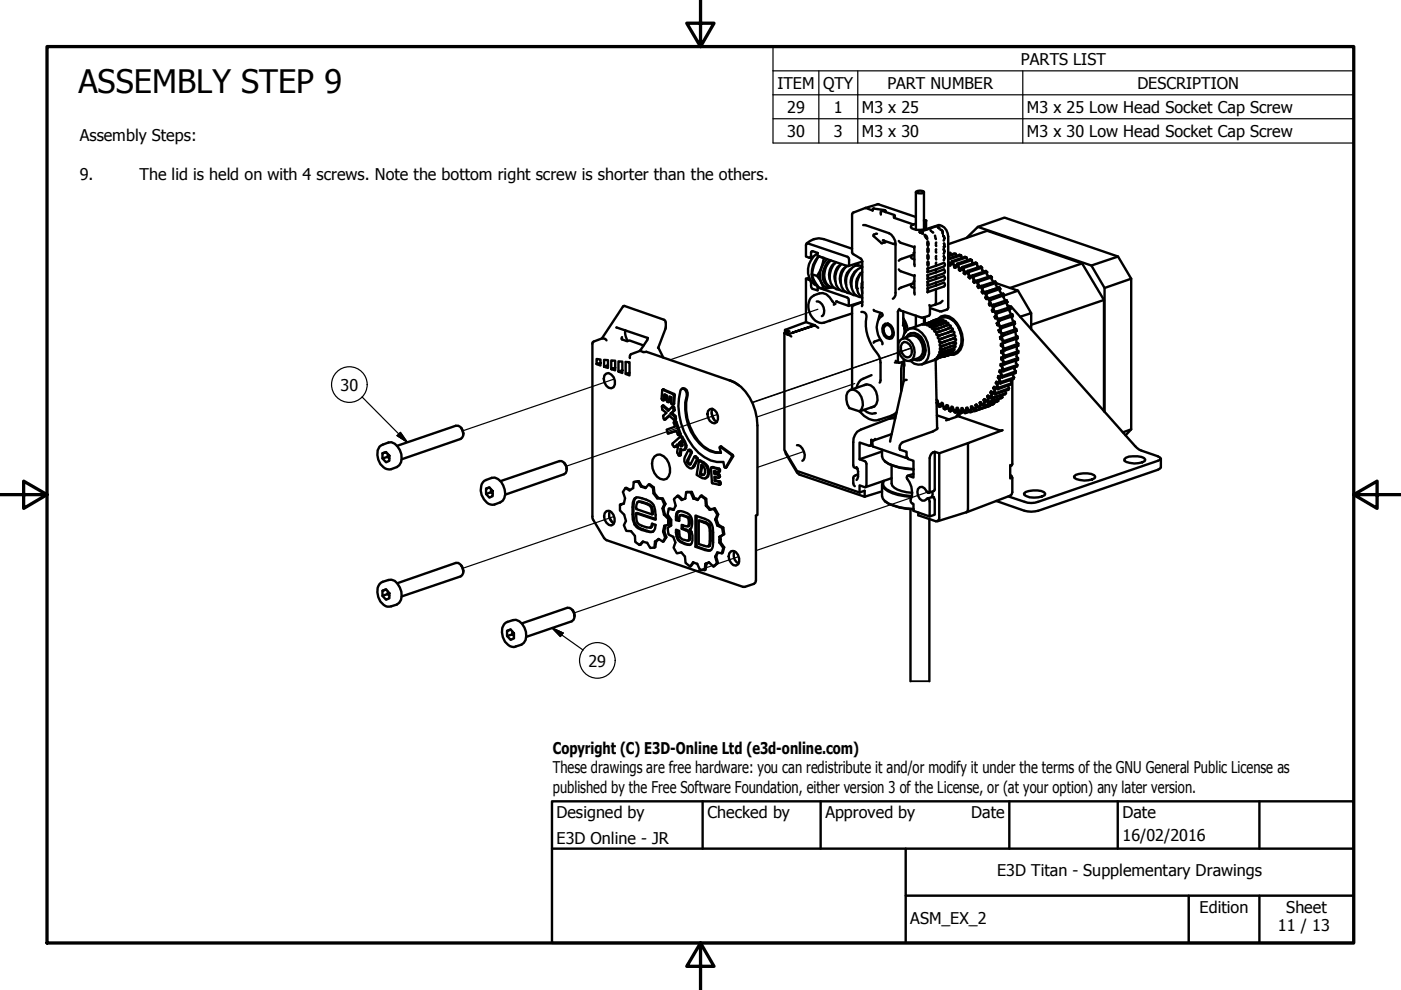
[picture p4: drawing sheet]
<svg xmlns="http://www.w3.org/2000/svg" width="297mm" height="210mm" viewBox="0 0 297 210" stroke-linecap="round" stroke-linejoin="round" font-family="sans-serif">
<!-- layer: Tweak Trail (ISO) -->
<path d="M173.4 65.6l-31.4 10.7M192.8 73.9l-33.4 11.4M193.2 73.8l-33.7 11.6M130.2 80.4l-32.1 10.9M152.1 87.9l-32 10.9M170.4 95.7l-9.8 3.4M181.2 81.3l-20.7 7.1M130.2 109.5l-32.1 11M156.6 118l-34.9 12M196.6 104.4l-36.3 12.3" fill="none" stroke="#000" stroke-width=".25"/>
<!-- layer: Visible (ISO) -->
<g fill="none" stroke="#000" stroke-width=".51">
<path d="M171 51.7l.3-.1 8.4 2.9a1.79 1.79 0 0 1 .2 1.9h-.2l-6.3-2.1v-.7l-1.1-.4-.3 .1-.2 1.3h-.2l-.7-.2v-2.4zM171 51.6a3.8 3.8 0 0 1 3.7-.9l6 2M171.6 58.9l-.7 .2M172.1 58.1l1.1 .4M172.5 54.4l-.7 .2M172.5 50.7h.2M173.4 53.7a4.1 4.1 0 0 0-.7 6.7l.6 .2M173.6 54.3h-.1a8 8 0 0 0-1.4 3.8 6.2 6.2 0 0 0 1.4 2.8l1.2 .4M174.7 54.7l-1.2-.4a4.9 4.9 0 0 0-.8 5.8l.6 .5M174.8 54.7h-.1a9.2 9.2 0 0 1-1.5 3.8 7.4 7.4 0 0 1 1.5 2.8l1.5-.4a1.79 1.79 0 0 1-2.3-1.6 4.8 4.8 0 0 1 1.4-4.3M176 55.2a4.1 4.1 0 0 0-1.2 4.8l.5 .6 .7 .3M176.1 55.2a4.1 4.1 0 0 0-.8 5l1 .7 .6 .2"/>
<path d="M177 55.8a2.99 2.99 0 0 0-1 3.5M177.2 55.6a4.1 4.1 0 0 0-.6 5.2l.7 .5 .8 .2M178.2 56.2a3.1 3.1 0 0 0-1.1 3.5M178.4 56a4.1 4.1 0 0 0-.7 5.2l.7 .5 .9 .2M179.3 56.6a2.94 2.94 0 0 0-1.1 3.4M179.5 56.4a4.1 4.1 0 0 0-.6 5.2l.7 .5 .8 .2M180.5 57a2.94 2.94 0 0 0-1.1 3.4M181 45l-.3 .5v8l.2 .4 1.6 .9 .3 .6v9.5M181.3 56l.5 .3M181.4 57.6l-.2 .1M181.6 57.4a2.94 2.94 0 0 0-1.1 3.4M181.6 56.1l.5 .2"/>
<path d="M182.4 58l.1 .1M182.6 57.8v.1M182.8 57.8a2.94 2.94 0 0 0-1.1 3.4M182.8 59.7l-.1 1.3M182.8 57.7a4 4 0 0 0-.5 4.9l.5 .6M182.8 56.7a3.5 3.5 0 0 0-2.3 3.9 2.36 2.36 0 0 0 2.2 2.4M182.8 56.6a1.92 1.92 0 0 0-2.8 1 3.7 3.7 0 0 0 .5 4.7l1 .3M182.8 55.5l-3 .9M182.8 59.9l-.1 .2M183 47.7h.5l5 1.7a2.73 2.73 0 0 1 1.4 2.5v10.2a1.28 1.28 0 0 1-.6 1.2M183.5 44.1l1.5 .5v-.2M183.5 44.1l-2.5 1"/>
<path d="M185.3 44.2l-.3 .2M185.3 44.2l2.3 .3M185.3 49.7l-.1 .2v.2l1.7 1.4M185.7 49.6l-.4 .2M186 43.3l-2.5 .8M186 43.3h.3M186.3 43.3l7.9 2.7M186.8 44.8v.7M186.8 51.5l.2 .1M187 44.7l2.5 .9M187.2 51l2.2 .7M187.5 51.4l-.4 .1"/>
<path d="M187.6 44.6l.2 .2M187.8 44.7v.3M189.5 45.9l.1 .3 4.1 1.4M189.6 45.6l.1 .2M189.7 45.8v.2M189.9 51.6l-.5 .1M190.6 51.1l.3 .4 3 .9v4M190.6 57.1l.3 .4 3 1M193.7 47.6l-.5 .2-.1 .3a2.06 2.06 0 0 0 2 .6l1.4-.2M193.9 55l-.8-.5 .6-.5-2.9 1-.2 .3M193.9 53.6h-.2M193.9 59.6l-.2 .1"/>
<path d="M193.9 52.2v.2M193.9 58.3v4.2M194.2 47.4l-.5 .2M194.2 40.7v8M194.2 40.6a1.65 1.65 0 0 1 1.7 .1l-.1 .1a1.87 1.87 0 0 1-1.6 0zM195.1 49.3l-.2-.1 .5-.1 .3 .5-.2-.2M195.1 49.3l.4 .1M195.9 46.8h.4v1.8M195.9 46.6l.4 .2M195.9 40.7v8M196 49.8l.5 .3 .1 .6zM196.1 50l.2 .5"/>
<path d="M196.5 48.5l2.5-.8a2.28 2.28 0 0 1 2 2.4v15.1l-.1 .4-1.3 .4-2.4-.7M196.5 48.5l.2 .1M196.7 51.2l.2 .5-.2 .5zM196.7 59.7l.1 .3-.1 .6M196.7 58.3l.1 .3-.1 .6M196.7 56.9l.1 .3-.1 .5M196.7 51.4v.5M196.7 52.9v.4M196.7 54.3v.4M196.7 55.7v.4M196.7 56.9v.8M196.7 58.3v.9"/>
<path d="M196.7 59.7v.9M196.7 55.4l.2 .5-.2 .5zM196.7 53.9l.2 .6-.2 .5zM196.7 52.5l.2 .6-.2 .5zM197.3 48.8l.6 .5M198.2 49.9l.2 .8M198.4 59.2l1.8-.7 .1 .3v.4l-.1 .1-1.8 .6M198.4 57.8l1.8-.7 .1 .3v.4l-.1 .1-1.8 .6M198.4 56.4l1.8-.7 .1 .3v.3l-.1 .2-1.8 .6M198.4 57.1v.7M198.4 58.5v.7M198.4 59.9v.7"/>
<path d="M198.4 59.9l-1.7 .7M198.4 59.2l-1.7 .5M198.4 58.5l-1.7 .7M198.4 57.8l-1.7 .5M198.4 57.1l-1.7 .6M198.4 56.4l-1.7 .5M198.5 51.4v.8M198.5 52.9v.7M198.5 54.3v.7M198.5 55.7l-.1 .7M198.9 48.1l.1 .2-.2-.3h-.3l-3.3 1.1M199 48.4h.1"/>
<path d="M199.4 48.7l.4 .2 .1 .4M199.8 48.9l.1 .4M199.9 49.3v.3v-.2M200 50l.2 .2zM200.1 54.3l.1 .2zM200.2 53.1h.1M200.2 53l-.1-.2 .1 .2M200.2 54.8v-.3l-.1 .7M200.2 53.4v-.3l-.1 .7M200.2 52l-.1-.6 .1 .6-.1 .4M200.2 50.6v-.4l-.1 .8M201 51.8l8.3-2.9 20.1 7 4.7 7.7v23.6"/>
<path d="M201 55.6a17.2 17.2 0 0 1 9.3 9.2 21.7 21.7 0 0 1 1.5 16.2 8.4 8.4 0 0 1-13.2 4.4M201 55.4l.2 .8M201.5 53.6l.1 .4M201.5 53.6l-.5 .2M201.5 53.6l-.5 .1M201.5 56.1l-.3 .1M201.8 55.4l-.3 .9-.3-.1M201.8 55.4l.3 .1M202.1 55.5l.2 1.2M202.6 56.6l-.3 .1M202.6 53.8l.2 .5M202.6 53.8l-1.6 .5"/>
<path d="M202.6 53.8h-.3l-1.3 .4M202.9 55.9l-.3 .9-.3-.1M202.9 55.9l.3 .2M203.2 56.1l.1 1.1M203.8 57.1l-.5 .1M203.8 54.1l.2 .5M203.8 54.1l-2.8 .9M203.8 54.1l-.3-.1-2.5 .8M204 56.6l-.4 .8-.3-.2M204 56.6l.3 .2M204.3 56.8v1.1M204.9 57.8l-.6 .1"/>
<path d="M204.9 50.5l2.4-2.4 24.1 8.2 2.8 4.8v26.2M204.9 54.6l.1 .5 .2 .1M204.9 54.6l-2.8 .9M204.9 54.6l-.3-.1-2.8 .9M205.2 57.4l-.6 .7-.3-.2M205.2 57.4l.2 .3M205.4 57.7v1.1M205.9 58.6l-.5 .2M206.1 55.2v.5l.3 .2M206.1 55.2l-2.9 .9M206.1 55.2l-.4-.2-2.8 .9M206.2 58.4l-.6 .6-.2-.2"/>
<path d="M206.2 58.4l.2 .2M206.4 58.6v1.1M206.8 59.5l-.4 .2M207.1 55.9l.1 .5 .3 .2M207.1 55.9l-2.8 .9M207.1 55.9l-.2-.2-2.9 .9M207.2 59.5l-.6 .5-.2-.3M207.2 59.5l.3 .2M207.3 48.1l5.7-2 24 8.3M207.5 59.7l-.2 1M208.2 56.7v.5l.5 .4M208.2 56.7l-2.8 1"/>
<path d="M208.2 56.7l-.2-.2-2.8 .9M209.3 57.7l-2.9 .9M209.3 57.7l-.1 .5 .5 .4M209.3 57.7l-.3-.3-2.8 1M210.3 58.8l-.1 .4 .4 .6M210.3 58.8l-2.8 .9M210.3 58.8l-.2-.3-2.9 1M211.2 60l-.1 .4 .4 .6M211.2 60l-2.8 .9M211.2 60l-.2-.3-2.8 .9M229.4 55.9l-15.3 5.2M231.4 56.3l5.6-1.9 2.8 4.7"/>
<path d="M127.3 76.9l-.8 .3v-1.1l.8 .1v1.3l-.8-.3M127.6 71.7l4.5-6.7 .3-.1 8.6 3.1 .2 .4-.1 1.3-1.5 4 1.1 2.2M128.1 79.6l.4-.4 .5-.1a2.06 2.06 0 0 1 1.1 3l-.5 .2a1.96 1.96 0 0 1-1.5-2.7zM128.6 72.2l-.3-.3-.6-.2-2.1 .9v37.2l2.5 4.3 .5 .4 28.9 9.9 2.3-.6 .3-.3 .2-.4v-13.8l.3-.1v-19a11 11 0 0 0-4.6-8.9l-1.1-.6-17.9-6.1h-.6l-.7-.2-1.9 .7-.2 .3M128.9 77.4l-.8 .4 .8 .2v-1.6l-.8-.1v1.5M130.4 77.9l-.8 .4 .8 .2v-2l-.8-.1v1.9M130.7 69.4l6.7 2.3-.2 .4-1.6 2.3M131.9 71.5l-.1 .2 .2 .3 1 .4 .4-.2 3.1 1.1M132 78.5l-.9 .3 .9 .3v-2.4l-.9-.1v2.2M132.6 70v1l.4 1.3M133.5 79l-.8 .3v-2.6l.8 .1v2.8l-.8-.3M133.5 75.4v.5"/>
<path d="M139.6 73.7l-.1 .1M166.3 70.6v24.8l2.7 4.5 13.2 4.5M166.3 70.6l1.1-.3-1-.4v.7M166.3 70.6l.6 .3M166.9 70.9l.9 .4M168.1 70.5l-1.2 .4M168.1 70.5l4.6-1.6zM170.9 68.3l-4.5 1.6M172.7 69l.8 .5M173.2 63.9a1.96 1.96 0 0 1 1.3 3l-.3 .1M173.4 60.9l6.2 2.2a1.86 1.86 0 0 1 .4 1.8M173.5 60.9h-.1v.7l-1.1-.4-.3-.2-.2-1.5-.9-.4v9.2l1.8 .6"/>
<path d="M176.8 64.6l.3-.2-.3-.2a4.2 4.2 0 0 0-2.4-2.1 2.78 2.78 0 0 0-2.8 4.1 2.77 2.77 0 0 0 4.2 1.8l4.9-1.5M177.3 63.9l2.7 1 2.8-.9M180.7 65.2v17.3M181.6 61h.1M182.6 66.1a.92 .92 0 0 1 1.1 1.1 9.7 9.7 0 0 0 2.5 8.1l.3 .5 .2 1.1v3.7l-.2 .5M182.8 60.2l-.1 1 .1 1M182.8 64l-1.8 .7-.3 .5M184.8 79.5l-1.8 .8a2.44 2.44 0 0 0-1.4 1.9M185.2 65.7l.2 .2 1.6 .6 .1 .4a3.6 3.6 0 0 0-.5 4.9l.5 .8v.4M186.7 66.3l-.5 1.4M186.8 72.2l-.3-.2-1.1 .4-.2 .3M187.3 69l.4-.4a1.83 1.83 0 0 1 1.7 2.6l-.3 .5a1.47 1.47 0 0 1-2-1.3v-.8z"/>
<path d="M187.6 69.1l.4-.2a1.61 1.61 0 0 1 1 2.4l-.4 .2a1.56 1.56 0 0 1-1-2.4zM188.1 68.7l-.5 .4M188.5 71.5h.5M189 69.3l-.4-.5-.5-.1-.4 .2-.2 .4M189.5 70.5l-.4 1h-.9M189.9 76.5l.2 .3M190.1 76.8l.5 .1M190.1 76.8l-.4 .1M190.7 65.5l-.3 .6v10.5l.3 .3 1-.3M190.9 72.1a1.63 1.63 0 0 1 2.5 .8 3 3 0 0 1 0 3.3 1.65 1.65 0 0 1-2.5-.8 3.1 3.1 0 0 1 0-3.3zM191.3 72.8l.4-.3a1.92 1.92 0 0 1 1.1 3.2 1.46 1.46 0 0 1-1.8-1.6v-.7zM191.5 76.7l-.4 1.5v4.7"/>
<path d="M191.5 68.7v.3l.1-.1 .1 .2 .1 .6M191.5 68.7l.2 .2 .1 1.7M191.5 68.4l.4 .9 .1 1M191.5 67.5l.5 .7 .5 1.7M191.5 68.5l.2 .4M191.5 66v2.7M191.5 67.5l.1 .2M191.7 68.9l.3 1.5M191.7 76.3l-.1 4.6M191.7 77.5v.1M192.1 71.5a1.57 1.57 0 0 1 2.6-.3 4 4 0 0 1 1 4.5l-.6 .6-.7 .1-.7-.2M192.2 70.1a2.31 2.31 0 0 1 3.3 .5 5.6 5.6 0 0 1 1.2 5.4 2.12 2.12 0 0 1-1.7 1.4 2.12 2.12 0 0 1-2-.9l1.8-.6a2.2 2.2 0 0 0 .7-2.9 2.2 2.2 0 0 0-2.4-1.8l-1.7 .6 .3-1z"/>
<path d="M193 70.7a1.94 1.94 0 0 1 2.3 .8 4 4 0 0 1 .4 4.4l-.8 .5M193.9 61.1l-.6-.2-.2-.3 .6-.6-2.9 1.1-.2 .2M194.2 66.9v2.4M195.8 68.7l-3 1M195.9 67.3v1.4M196.1 67.2v1.5h-.3M196.7 61.1l.1 .3-.1 .5M196.7 61.1v.8M196.8 68.6l.1 .1M197 69.1l2.1-.7a1.66 1.66 0 0 1 1.5-.3 5.7 5.7 0 0 1-3.4 1.2zM197 64.7l.2 .2M197.2 64.9v1.7l-.2 .3-1.3 .4-4.9-1.5"/>
<path d="M197.4 68.2l-2.1 .7 .5-.2M197.4 68.6l-.9 .3h.9M197.4 68.6h-.6M197.4 68.9h.1M197.5 68.2h-.1M197.7 68.1l-.3 .1M197.9 68l1.9-.7a3.2 3.2 0 0 1 3.3 1.8 4.7 4.7 0 0 1 0 5.4l-.7 .4-1.2 .4M197.9 68l-.5 .2M197.9 68.1l1-.4-1 .2-.5 .3M197.9 68.1l-2 .7 .9-.2M197.9 68.1l1.2-.4h.4l-1 .5M197.9 68.1l-1.5 .5"/>
<path d="M197.9 67.9v.1M198 69.3h.1M198.2 64.6l-1 .3M198.4 76.2l.3 14.8M198.4 61.3v2.9l-.2 .4M198.4 60.6l1.8-.7 .1 .3v.4l-.1 .1-1.8 .6M198.4 67.9h.1M198.4 61.3l-1.7 .6M198.4 60.6l-1.7 .5M198.5 68.2l.6-.3 .9-.1v.2l-1 .4-1.6 .5M198.5 68.2l-1.1 .4M198.5 69.7l.1 .1"/>
<path d="M198.6 76.1l-3.1 1.2M198.8 67.7a2.16 2.16 0 0 1 3.3 0 5.7 5.7 0 0 1 1.5 6.4l-.6 .7-.8 .4h-.8M198.9 70.3l.1 .1M199 67.9h.1M199.1 75.8v.1M199.1 75.9l2.6-.9-2.2 .5-1.4 .7 .5-.1M199.1 75.9l-.5 .2M199.3 73.8l1.1-.6a4 4 0 0 1 2.3-.5l-.3 .4-2.6 1a.75 .75 0 0 0-.7 .7h.6l2.2-.8 .7-.6a3.6 3.6 0 0 0-2.8 .7h-.5zM199.3 71l.1 .1M199.5 75.3l-.1 .1M199.6 68.1v.1M199.6 71.8v.1"/>
<path d="M199.7 75.7l1.5-.4-2.1 .6M199.8 70.9l1.1-.4a1.42 1.42 0 0 0 1.2-.7l-.4-.2h-.5l-2.7 1.1 .1 .3h.7M199.8 70.9a1.1 1.1 0 0 0-1 .7l.3 .3 .5-.1M199.8 70.9l1.7-.6h.6l.3 .2-.2 .3-.4 .2-2.2 .8M199.8 63.8l-.5 .4-1.1 .4M199.8 70.9l-.5 .1M199.8 72.6h.1M199.8 74.1h.1M199.9 75.1l1.7-.5 .8-.5a6.1 6.1 0 0 0-3.5 1.2v.1l.6-.1M199.9 75.1l-1 .4-.3 .4 .5-.1M199.9 75.1l2.2-.5-.9 .5-.6 .1-1.5 .6M199.9 75.1l-.4 .2"/>
<path d="M199.9 73.3v.1M200 75.6h.3M200.1 69.3l.9-.5v-.4a10 10 0 0 0-3.5 1.2l.4 .2 .6-.1M200.1 69.3l-2 .8 .3 .3 .5-.1M200.1 69.3l1.2-.4 .3 .2-.1 .3-.4 .2-2.2 .7M200.1 69.3l-1.6 .4M200.2 68.5v.1M200.7 75.4h.1M201.1 69.6h.1M201.2 75.1h.1M201.4 72a1.23 1.23 0 0 0 1.2-.7l-.1-.1a2.92 2.92 0 0 0-2.3 .5 1.1 1.1 0 0 0-1.1 .7l.2 .2h.5M201.4 72l-1.1 .4a.97 .97 0 0 0-1 .9h.6"/>
<path d="M201.4 72l1.1-.1h.2v.2a1.27 1.27 0 0 1-1.3 .6l-1.5 .6M201.4 72l-1.6 .6M201.5 70.3h.1M201.6 74.6h-.1M201.8 71v.1M201.9 74l-.1 .1M202 71.8v.1M202 73.3v.1M202.1 72.6v.1M207.7 60.6l-.4 .1M208.2 61.9l.1 .3 .7-.3 .3 .3M208.2 60.6l-.7 .5-.2-.4"/>
<path d="M208.2 60.6l.2 .3M208.4 60.9l-.2 1M208.5 61.8l-.3 .1M208.9 63.1l.2 .3 .8-.2M209.3 62.2l-.4 .9M209.4 63l-.5 .1M209.5 63.3h-.2M209.7 64.4l.1 .3M209.9 63.2l.2 .4M210.1 64.2l-.4 .2M210.1 63.6l-.4 .8M210.2 64.6l-.4 .1"/>
<path d="M210.3 65.8l.1 .3M210.4 66.1h.9M210.6 64.6l-.8 .1M210.6 64.6l.2 .4M210.7 65.6l-.4 .2M210.8 65.9l-.4 .2M210.8 65l-.5 .8M210.9 67.2l.1 .3M211 67.5l.8 .1M211.2 60l4.6 1.6-2.9 1M211.3 67l-.4 .2M211.3 66.1l.1 .4"/>
<path d="M211.3 68.6l.2 .3M211.4 67.3l-.4 .2M211.4 66.5l-.5 .7M211.5 68.9l.8 .3M211.7 70l.1 .4M211.8 68.4l-.5 .2M211.8 70.4l.9 .3M211.8 68.8l-.3 .1M211.8 67.6l.2 .4M211.9 78.8l.7 .9M212 68l-.7 .6M212 79.9l-.4 .1"/>
<path d="M212 71.5l.1 .4M212.1 71.9l.8 .4M212.1 61.2l-.1 .5 .3 .6h.4M212.1 61.2l-2.8 1M212.1 61.2l-.2-.3-3 1M212.2 77.5l.7 .8M212.2 69.9l-.5 .1M212.2 73.3l.8 .6M212.2 70.3l-.4 .1M212.3 76.2l.7 .7M212.3 74.8l.8 .6M212.3 69.2l.1 .4"/>
<path d="M212.4 78.6l-.5 .2M212.4 71.3l-.4 .2M212.4 69.6l-.7 .4M212.5 71.7l-.4 .2M212.6 77.4l-.4 .1M212.6 72.9h.1M212.6 79.7l-.1 .3M212.7 73.2l-.5 .1M212.7 70.7v.5M212.7 76l-.4 .2M212.7 74.6l-.4 .2M212.7 71.2l-.7 .3"/>
<path d="M212.7 62.3l-2.8 .9M212.7 62.3l.2 .3M212.8 78.7l-.8-.2-.1 .3M212.9 78.3l-.1 .4M212.9 62.6l-.2 .4 .4 .7h.3M212.9 62.6l-2.8 1M212.9 72.3l.1 .4M213 77.3l-.8-.1v.3M213 72.7l-.8 .2v.4M213 76.9v.4M213 73.9l.1 .4M213.1 74.3l-.8 .1v.4"/>
<path d="M213.1 75.8h-.8v.4M213.1 75.4v.4M213.4 63.7l-2.8 .9M213.4 63.7l.2 .3M213.6 64.7l.8 .3 26.6 30 1 .5 3.5 1.2 .6 .6-.6 .4-25.4 8.7a4.1 4.1 0 0 1-2.9 0l-3.4-1.1M213.6 64l-.2 .4 .3 .7h.4l.1 .4M213.6 64l-2.8 1M214.2 65.5l-.2 .3 .3 .8h.3M214.2 65.5l-2.8 1M214.4 65l-3.1 1.1M214.6 66.6l-2.8 1M214.6 66.6l.2 .4"/>
<path d="M214.8 67l-.3 .3 .3 .7 .3 .2M214.8 67l-2.8 1M214.9 79.2l-.1 .4 .2 .4M215.1 68.2l-2.8 1M215.1 68.2l.1 .4M215.2 77.9l-.1 .4 .3 .4M215.2 68.6l-.3 .2 .2 .8 .4 .2M215.2 68.6l-2.8 1M215.4 78.7l-.1 .4-2.8 .9M215.4 78.7l-2.8 1M215.5 76.4l-.1 .6 .3 .4M215.5 69.8l-2.8 .9"/>
<path d="M215.5 69.8l.1 .3M215.6 74.9l-.1 .7 .3 .3M215.6 73.4v.7l.3 .4M215.6 70.1l-.3 .2 .1 .8 .3 .2M215.6 70.1l-2.9 1.1M215.7 77.4l-.1 .3-2.8 1M215.7 77.4l-2.8 .9M215.7 71.3l-2.8 1M215.7 71.3l.1 .4M215.8 71.7l-.3 .2v.7l.4 .3M215.8 71.7l-2.8 1M215.8 61.6l2.8 4.8-2.3 .8"/>
<path d="M215.8 75.9v.4l-2.8 1M215.8 75.9l-2.8 1M215.9 74.5v.3l-2.8 1M215.9 72.9v.4l-2.8 1M215.9 74.5l-2.8 .9M215.9 72.9l-2.9 1M218.6 66.4v3.4M234.1 63.6l-15.5 5.3M234.2 61.1l5.6-2v31.9l-1.7 .7M80.5 94.7a4.6 4.6 0 0 1 2.5-.9 3.4 3.4 0 0 1 1.6 4.9 2.54 2.54 0 0 1-2.6 .8 2.54 2.54 0 0 1-1.8-2.1 2.72 2.72 0 0 1 .3-2.7zM81.1 96.1l.8-.2 .6 .7v1.1l-.6 .3-.8-.8zM81.9 95.9l-.8 .2"/>
<path d="M82.2 96.9l-1.1 .3M82.2 96.9l.3 .3M82.2 96.3v.6M84.2 94.5l12.4-4.2a1.59 1.59 0 0 1 1.5 1 1.59 1.59 0 0 1-.4 1.8l-12.5 4.3M97.8 90.7l.4 1.3M119.7 98.2a1.62 1.62 0 0 1 .4 1.3M138.7 96.8l.6-.4a2.34 2.34 0 0 1 2.5 1.8 2.9 2.9 0 0 1-.4 3.3 2.03 2.03 0 0 1-2.7-1.2 3.2 3.2 0 0 1 0-3.5zM140.4 86.1l.3-.1 1.1 .9M140.5 82.6l2.2 1 .2 .3-.2 1.9-.4-.2 .1-1.4-.5-.2-.1 1.3-.3-.1-.1-.3v-1l-.6-.3-.1 1.3-.3-.1-.1-.2zM140.5 82.6l.2-.1 2.3 1.1-.1 2-.2 .2M141 83.7v1l-.3 .2M141.9 88.2l-1 .8"/>
<path d="M142.1 84.2l-.1 .9-.2 .2M142.2 87.7l.6-.5-.1-.9h-.2l-.8 .8-1.3-1 .1 .8 .8 .6-.7 .7 .2 .7 1.1-.8 1.2 1v-.7l-.9-.7 .2-.2 .8 .7 .1 .6-.2 .3M142.6 86.3l.3-.1 .2 .7-.7 .6M142.6 94l1.7-1.4 .9 1.5a.85 .85 0 0 1-.5 1.3l-.4-.2-.2 1.3-.2 .1-.3-.7 .2-1.4-.2-.2-.7 .5-.3-.5zM143.1 89.4l.2 .2 .8 2.4-.1 .2M143.1 89.4l.2-.1 .1 .2 .9 2.6M143.1 89.4l-.3 .2 .3 .9-1.7 .6 .2 .8 1.8-.6 .4 .9h.1M143.4 91.3l-1.8 .6M143.6 94.3l-.6 .5M144 94l.1 .4 .4 .3 .2-.2-.3-.1-.3-.5-.1 .1 .4-.4 .4 .7-.1 .2M144 92.2h-.1M144.3 92.6h.4a3.8 3.8 0 0 1 .8 2.3l-.3 .4-.3 .1"/>
<path d="M144.3 92.1l-.3 .1M144.3 92.1l-.4 .1M144.5 95.3l-.2 1.1-.2 .2M144.5 93.6l-.4 .3M144.5 82.5l.5-.1 .4 .4 .2 .5v.6a10.5 10.5 0 0 0 5 11.8l1.1 .3h1.1l-.2-1v-.2h.2l2.3 1.7 .2 .2-1.4 2.5-.3-.2-.2-1a8 8 0 0 1-7.5-4.8 13.6 13.6 0 0 1-1.6-10.4zM144.6 82.4l.2-.1a1.09 1.09 0 0 1 1 1.5 11.1 11.1 0 0 0 3.3 10.8l1.3 .8 1.2 .5 1.2 .1M145.9 95.5l.1-.1 .5 .5-.8 1.9v.2l.3 .5h.4l.9-1.7 .5 .5-1 1.9-.2 .1a1.88 1.88 0 0 1-1.4-2.4zM146 95.4h.4l.3 .5-.7 1.5a.7 .7 0 0 0 .4 1.1M147.3 96.8h.3l.4 .6-.9 1.7-.5 .2M148.2 97.6a2.94 2.94 0 0 1 1.9 2.4 1.02 1.02 0 0 1-.3 1.2 1.02 1.02 0 0 1-1.3-.1l-.8-.4zM148.2 97.6a2.39 2.39 0 0 1 1.9 3.5l-.6 .3M148.7 98.6a1.28 1.28 0 0 1 .3 2.1l-.6-.2z"/>
<path d="M148.9 98.7l-.3 1.7-.2 .1M150.1 87.2l.4-.4 .5-.2a1.99 1.99 0 0 1 1 2.9l-.5 .3a1.85 1.85 0 0 1-1.4-2.6zM150.8 99.1l1.7 .2 .2 .6-.4 .2M150.9 87.5l.5 1.4M150.9 99.1l1.5 .4 .1 .4-.2 .2-.9-.2v.5l.9 .3 .1 .2-.1 .4-.9-.2 .1 .9 1 .2v.6l-1.6-.4-.2-3.1zM151.1 86.7a2.19 2.19 0 0 0 .9 2.7M151.6 99.9v.5h-.2M152.7 94.7h.3l2.4 1.9-1.3 2.4-.3 .2M154.6 80.6l1 .4 1.1 .7M166.4 95.6l.2 .6 2.4 4 .5 .4 13.8 4.7M169 94.4a2.15 2.15 0 0 1 1.4 3.1l-.3 .2M181.6 99a2.78 2.78 0 0 1 0 2.8"/>
<path d="M183.2 86.9a2.29 2.29 0 0 0 2.3 .7M183.3 81.6a1.95 1.95 0 0 1 2.4 1.4 2.63 2.63 0 0 1-.3 3.2l-.7 .2M183.7 81.5l-3.4 1.1M184.9 94.4l.3 .4M185 94.4l-.5 .1M185 93.6v.7M185 93.3l-.1 .3M185.2 94.7l6.8 2.4M185.4 86.1l-3.2 1.1-2.1-.7a3.5 3.5 0 0 1-.4-3.3 1.43 1.43 0 0 1 2.4 .1 3.4 3.4 0 0 1 .6 3.4l-.5 .5a3.9 3.9 0 0 0 4.2 1.8l2.5-.8 1.2-.8M185.5 93.1l-.4 .3-.4-.1v.8l-.1 .4h-.3l-2.1-.7v3.6l1.1 .4 .4 .5v4.7l-.1 .2-.3 .1-1.1-.4v1.5M187 95.3v1.4a2.86 2.86 0 0 0 2.4 2l1.3 .4 3 .4M187 95.7l-4.8 1.7"/>
<path d="M187.6 97.8a10.4 10.4 0 0 0 6.1 1.7M189 98.7v3.8a2.44 2.44 0 0 0 2.1 1.6l2.3 .4M189 92l-3.8 1.4M189.8 88.7h-1.2l-6.1 2.4a2.73 2.73 0 0 0-1.6 2.7v4.9a.78 .78 0 0 0 .9 .6v.1M189.9 88.4l-1.2 .3M190 87.8l-1 .4M192 97h.3M192 80.6l-.4 .2-2.9 12.8M198.2 95.8v8l-.2 .3-1.1 .4M198.6 84.8l.2 .1 .1 1.2 .3 .2M198.6 88l2.6 .9M198.8 90.7l-.2 .3-.8 .5-6.4 2.3a1.21 1.21 0 0 0-.6 1.5l1.4 .5 .1 1.3 1.4 .6v3.6l-1.1-.4h-.3l-.1 .4a4.8 4.8 0 0 1 .8 4.8l.2 .5 .5 .2v1.5l3.4 1.2-.1-3.5-.4-.3-.6 .4a1.55 1.55 0 0 1-1.5-1.8l.1-.6 .4-.4a1.46 1.46 0 0 1 1.6 1.1h.4l.1-.3v-7a1.35 1.35 0 0 1 1.1-1.3l.9 .3"/>
<path d="M199.1 96.1v14.1l-.7 .3-3.7-1.2v-.6M199.2 86.3l.4-.9 .3 .1 .2 1.1 .2 .2M199.8 86.1l-.6 .2M200.3 86.8l.4-.9 .3 .1 .2 1.1 .3 .1M201 86.6l-.7 .2M201.5 87.2l.2-1 .3 .1 .4 1.1 .2 .1M202.2 87l-.7 .2M202.6 87.5l.2-1h.3l.4 1.1M203.3 87.2l-.7 .3M203.4 88.2l-2.8 .9M203.4 87.3l-.7 1.1M203.5 87.6l-.2 .6 .2 .2 8.3 2.8h.7l-7.3 2.8v14.4l-.3 .2-6.1 1.9"/>
<path d="M203.5 87.6h.3M204.5 87.3l-.7 .3M204.9 87.5l-.3 .1-.5-1.1h-.3v1.1M205.2 94l-6.1 2.1M205.6 87.3l-.7 .2M205.9 87.3l-.2 .1-.6-1-.2 .1v1M206.7 87.2l-.6-1.1-.2 .1v1.1M206.7 87.1l-.8 .2M206.8 85.9l.2-.1 .7 .9M206.8 85.9l.1 1.1M206.9 87l-.2 .2M207.1 85.8l-.3 .1"/>
<path d="M207.7 85.4l.2-.1 .7 .8M207.7 85.4l.3 1.2M208 85.3l-.3 .1M208 86.6l-.3 .1M208.5 84.8l.2-.2 .8 .8M208.5 84.8l.4 1.2M208.8 84.7l-.3 .1M208.9 86l-.3 .1M209.3 84l.2-.1 .7 .7M209.3 84l.4 1.2M209.6 84h-.3M209.7 85.2l-.2 .2"/>
<path d="M209.8 86.1l-3.1 1.1M209.8 86.1l-2.9 .9M209.8 86v.1M210 83.2l.1-.2 .8 .6M210 83.2l.4 1.1M210.3 83.1l-.3 .1M210.4 84.3l-.2 .3M210.6 82.3l.2-.3 .8 .5M210.6 82.3l.5 1M210.8 85.6l-3.1 1.1M210.8 85.6l-2.8 1M210.8 85.4v.2"/>
<path d="M210.9 82.1l-.3 .2M211.1 81.2l.2-.3 .8 .4M211.1 81.2l.6 1M211.1 83.3l-.2 .3M211.5 81.1l-.4 .1M211.6 84.7v.3M211.6 80v-.3l.9 .3M211.6 80l.6 1M211.6 85l-3 1.1M211.6 85l-2.7 1M211.7 82.2l-.1 .3M212.2 81l-.1 .3"/>
<path d="M212.4 83.9l.1 .3M212.5 84.2l-3 1.2M212.5 84.2l-2.8 1M213.1 82.8l.2 .5M213.3 83.3l-.2 .3-2.9 1M213.3 83.3l-2.9 1M213.8 81.8l.1 .5M213.9 82.3l-.1 .3-2.9 1M213.9 82.3l-2.8 1M214.2 98.6v2.8M214.4 80.6l-.1 .2 .2 .5M214.5 81.3l-.1 .2-2.8 1"/>
<path d="M214.5 81.3l-2.8 .9M214.6 80.4v18l-.4 .4M215 80l-.1 .4-2.8 .9M215 80l-2.8 1M238.4 97.4l.3-.3a5.4 5.4 0 0 1 3.9 0l.2 .3-.1 .4a4.6 4.6 0 0 1-4.3-.1zM239.8 91l-1.2 1.3M246.1 97.3v1.8l-.6 .5-25.4 8.7a5.5 5.5 0 0 1-2.9 0l-6-2.1M97.8 119.9l.4 1.3M102.4 102.2a4 4 0 0 1 2.5-.9 3.5 3.5 0 0 1 1.7 4.8 2.59 2.59 0 0 1-2.6 .9 2.59 2.59 0 0 1-1.9-2.1 2.89 2.89 0 0 1 .3-2.7zM103.1 103.6l.7-.3 .7 .8v1.1l-.7 .3-.7-.8zM103.8 103.3l-.7 .3M104.1 104.4l-1 .3"/>
<path d="M104.1 104.4l.4 .3M104.1 103.8v.6M106.1 102l12.5-4.2a1.71 1.71 0 0 1 1.4 2.5l-.4 .3-12.5 4.3M128.6 108.4a1.46 1.46 0 0 1 1.7 1.5v.7l-.3 .6-.4 .2a1.84 1.84 0 0 1-1-3zM129.2 109.8l.6 .9M129.3 108.4a2.09 2.09 0 0 0 .9 2.6M131.4 107l.9-.2-.9 .2v1.2l.9 .9 .4 1.4-.4 .9 .5 1.2h1l.8 1 .1 1.3 .9 .6h.2l.6-.7M133.6 103.9l-.8-.5-.2 .1-.5 .8 .4 1.3-.2 1.2M134.6 111.2a4.3 4.3 0 0 0 3.9 1.5l.4-.6 .1-.8-.8-.3-.3 .9M134.7 111.2a4.8 4.8 0 0 0 3.7 1.5M134.7 111.2h-.1M134.9 108.8l4.1 1.4a5.1 5.1 0 0 0-.8-3.5 5.6 5.6 0 0 0-3.3-1.2 1.87 1.87 0 0 0-.8 2l.1 2.7 .4 1"/>
<path d="M134.9 105.4a1.52 1.52 0 0 0-.5 1.4l-.1 2.2 .1 1.3 .3 .9M135.3 106.4a3.8 3.8 0 0 1 2.9 1l.2 1.3v.3l-.2 .1-3.3-1.2a1.76 1.76 0 0 1 .4-1.5l.8 .1a2.45 2.45 0 0 1 2 1.3l.1 1.3M135.3 102.1l.6 1.1 .2-.1-.7-1.1-1 .2M135.4 102l-1 .2-.2 1.3-.7 .5-.9-.5M135.9 103.2l.9 .3 .9-.8 .9 .6M136.1 103.1l.9 .2M137.5 102.7l.9 .7 .2-.1 .1 1.3h-.1l-.2-1.2M138.1 111.7l-.2 .2M138.4 111.1l-.3 .6M138.6 104.6l.7 1M138.7 104.6l.9 1M138.9 114.8h.2l-.2 1.2-.2 .1-.8 .1-.7-1.1-.9-.3-.7 .7"/>
<path d="M138.9 114.8l-.2 1.3M139 110l-3.9-1.3-.2 .1a2.33 2.33 0 0 0 2.1 3l.9 .1M139.3 105.6l1.2 .1 .6 1.1M139.3 105.6l1.2 .1M139.7 114.3l-.6 .5M140.3 105.8l.5 1.1 .3-.1-.4 .9-.2 .1 .3-.9M140.5 107.8l.3 1.3M140.6 112.7l.2-.1 .5 1.3M140.6 112.7l.4 1.3M140.7 107.7l.3 1.4M140.8 109.1l.9 .9h.2v1.2l-1.1 .3-.2 1.2M140.8 109.1h.2l.9 .9"/>
<path d="M141 114l.3-.1-.6 .9h-.2l-.9-.5-.7 .5M141 114l-.5 .8M141.1 111.5l-.3 1.1M141.7 110v1.3M141.8 107.9l1.1 .1M143.3 110.3l.2-.2 .5 .2M143.5 108.6a2.37 2.37 0 0 1 3.1 1.2 3.6 3.6 0 0 1 0 2.2l-.4 .2a3.1 3.1 0 0 1 .3 3.2 2.81 2.81 0 0 1-2.8-.9l-.3-.7-.1-1.5 .7 .3a1.59 1.59 0 0 0 2 1.9l.1-.9a1.01 1.01 0 0 0-.7-1.2l-.9-.3v-.8l1.1 .3 .3-.1a1.64 1.64 0 0 0-.3-1.9l-.9-.3h-.6l-.1 1.2-.7-.2zM143.6 112.4a2.37 2.37 0 0 0 1.6 2.8l1.2 .3M143.6 105.1h.2l.9 .8M143.6 113.7l-.2 .1M144 108.4a1.57 1.57 0 0 0-.5 1.7M144 108.4l-.3 .1"/>
<path d="M144 108.4h.1M144.2 109.3a2 2 0 0 1 1.9 .5M144.8 111.4v.6l-.3 .1M144.8 112a1.85 1.85 0 0 1 1.5 1.1v1.1M145.3 105.7l.2-1.3h.9l.6 1.3M145.3 105.7l-.8 .3-.9-.9-.7 .7 .4 1.4-.5 .9-1-.2-.3 1.2a2.76 2.76 0 0 1 .8 2.3l-.8 .5 .2 1.4 1 .5 .5 1.2-.4 1.1 .7 1.2 1-.2 .7 .9 .2 1.4 .9 .7 .6-.9 .9 .3 .6 1.3 1 .1 .1-1.4 .8-.3 1 .9 .7-.7-.4-1.4M145.3 105.7l-.2 .1M145.5 104.4l1.2-.1-.3 .1M146.1 109.8l.1 .2-.1 1.5M146.1 111.5l-.3 .1M146.1 111.5h-.2M146.1 109.8l-.2 .1"/>
<path d="M146.2 114.5l-.3 .1M146.2 112.2h.2M146.3 114.2l-.2 .3M146.3 114.2l-.2 .1M146.7 104.3l.6 1.3-.3 .1M147 105.7l.9 .3 .7-.9 .9 .7 .2 1.4M147.1 119.3l-.8 .8M147.3 105.6l.7 .3M147.4 109.3l2.1 .7a2.44 2.44 0 0 1 1.7 2.9v2.1a1.61 1.61 0 0 1-.7 1.7l-1-.1-2.1-.7zM147.4 115.9h.3l2 .7 .9 .1M147.7 105.8h-.2M147.7 109.4v6.5"/>
<path d="M148.1 110.4l1.3 .4a1.48 1.48 0 0 1 1.1 1.8v2.1l-.3 1.1M148.6 105.1h.2l.9 .7h-.2M148.6 100.4l.6 .3M149.7 107.2l.7 .8M149.7 105.8l.2 1.4h-.2M149.8 119.5l-.2 1.3-.2 .1M149.9 107.2l.7 .8M150.4 119.3l-.7 .2M150.4 108l1-.1 .7 1.2-.5 1M150.5 115.7a9.7 9.7 0 0 0 .1-3.8 1.18 1.18 0 0 0-1-1.2l-1.5-.3v5l1.7 .5 .4-.1M150.5 115.7l-.4 .2M150.5 115.7l-.3 .1"/>
<path d="M150.6 108h-.2M151.4 107.9l.2-.1-1 .2M151.6 107.8l.7 1.3h-.2M151.6 100.4l1 .3 .1 .4-.4 .2M151.6 110.1l.5 1.3M151.7 101.9l1 .2 .1 .5-.3 .2M151.7 101.1v.8l-.2 .1M151.8 118l.4 1.4h-.2M151.8 118h-.2M151.9 110.1l.4 1.2M152.1 111.4l1 .5 .3 1.4-.9 .5M152.2 119.4l-.9 .7"/>
<path d="M152.2 117.2l-.4 .8M152.3 109.1l-.4 1h-.3M152.3 111.3l1.1 .6h-.3M152.3 111.3l-.2 .1M152.5 113.8v1.2M152.5 115l.9 1.2M152.8 115l.7 1-.1 .2M152.8 113.8v1.2M152.8 114.4l-.3 .1M152.8 115h-.3M153.4 116.2l-.4 1.1-.9-.2-.5 .9M153.4 111.9l.1 1.4h-.1"/>
<path d="M153.5 113.3l-1 .5M153.5 116l-.3 1.3h-.2M155 116.9a1.46 1.46 0 0 1 1.7 1.5v.7l-.2 .6-.5 .2a1.84 1.84 0 0 1-1-3zM155.7 116.9a2.09 2.09 0 0 0 .9 2.6M181.9 100.6l-.8 .3a1.95 1.95 0 0 0 .1 2.2M182.2 104.4l1.1-.4v1.3M187 102.7v2.5a2.86 2.86 0 0 0 2.4 2l2.7 .6 1.6 .1M187 104.2l-3.7 1.1M187.3 102l-.2 .5a2.39 2.39 0 0 0 2.1 2.1l1.2 .3 2.9 .5M187.4 102l-.2 .6 .2 .6a6.9 6.9 0 0 0 4.2 1.8l1.8 .2M187.6 106.2a10.4 10.4 0 0 0 6.1 1.8M189 101.4l-5.5 1.9"/>
<path d="M193 108v36.4M193.7 100.5l-1.3 .4M196.6 105.7l1.2-.3 .4 .6v3.1l-1.1 .4M197 110v34.4M197.7 104.2v.7l-.2 .5M214.2 100.7l.3 .2 .1 .4v3.1l-.4 .7-9.3 3.5M217.1 104.6a4.6 4.6 0 0 1 4.3-.2l.2 .3-.1 .3a4.6 4.6 0 0 1-4.3-.1zM227.7 101a4.6 4.6 0 0 1 4.3-.3l.2 .4-.1 .3a4.6 4.6 0 0 1-4.3-.1zM80.5 123.9a3.1 3.1 0 0 1 3.2-.7 3.5 3.5 0 0 1 .9 4.6 2.58 2.58 0 0 1-4-.3 3.4 3.4 0 0 1-.1-3.6zM81.1 125.3l.8-.4 .6 .9v1l-.6 .4-.8-.9zM81.9 125l-.8 .3M82.2 126l-1.1 .3"/>
<path d="M82.2 126l.3 .3M82.2 125.4v.6M84.2 123.7l12.4-4.3a1.67 1.67 0 0 1 1.6 2l-.5 .8-12.5 4.3M106.9 132.4a3.6 3.6 0 0 1 2.5-1 3.4 3.4 0 0 1 1.7 4.9 3.3 3.3 0 0 1-3 .7 3.5 3.5 0 0 1-1.2-4.6zM107.5 133.8l.8-.4 .7 .9v1.1l-.7 .3-.8-.9zM108.3 133.5l-.8 .3M108.6 134.5l-1.1 .3M108.6 134.5l.4 .3M108.6 134v.5M110.6 132.2l9.7-3.3a1.63 1.63 0 0 1 1.4 1.1 1.63 1.63 0 0 1-.5 1.7l-9.6 3.3M121.3 129.3a1.62 1.62 0 0 1 .5 1.4"/>
</g>
<g fill="#000">
<circle cx="185.7" cy="49.6" r=".25"/>
<circle cx="187.2" cy="51" r=".25"/>
<circle cx="187.5" cy="51.4" r=".25"/>
<circle cx="196.2" cy="46.8" r=".25"/>
<circle cx="199" cy="48.4" r=".25"/>
<circle cx="200.2" cy="52.3" r=".25"/>
<circle cx="175.8" cy="68" r=".25"/>
<circle cx="177.3" cy="63.9" r=".25"/>
<circle cx="181.7" cy="61.2" r=".25"/>
<circle cx="182.7" cy="61" r=".25"/>
<circle cx="195.8" cy="68.7" r=".25"/>
<circle cx="196.3" cy="68.6" r=".25"/>
<circle cx="199.7" cy="74.8" r=".25"/>
<circle cx="200.7" cy="69" r=".25"/>
<circle cx="143.3" cy="94.7" r=".25"/>
<circle cx="151.1" cy="99" r=".25"/>
<circle cx="185.5" cy="87.6" r=".25"/>
<circle cx="192" cy="80.6" r=".25"/>
<circle cx="192.3" cy="97.1" r=".25"/>
<circle cx="198.6" cy="85.4" r=".25"/>
<circle cx="206.4" cy="86.7" r=".25"/>
<circle cx="196.8" cy="104.5" r=".25"/>
<circle cx="197.8" cy="105.4" r=".25"/>
</g>
<!-- layer: Border (ISO) -->
<path d="M193 144.4h4" fill="none" stroke="#000" stroke-width=".38"/>
<!-- layer: Title (ISO) -->
<g fill="none" stroke="#000" stroke-width=".25">
<path d="M163.9 15v-5.1h123.1v5.1M163.9 15h123.1v5.1M163.9 15v15.3h123.1v-10.2M173.6 15v15.3M181.9 15v15.3M216.9 15v15.3M163.9 20.1h123.1M163.9 25.2h123.1M76.8 84.2l9.6 9.6M84.9 91.7l1.5 2.1-2.2-1.4zM117 133.1l2.4 1.1-.6 .8zM117 133.1l6.6 4.7"/>
<circle cx="74.1" cy="81.5" r="3.8"/>
<circle cx="126.7" cy="140" r="3.8"/>
</g>
<!-- layer: Symbol (ISO) -->
<path d="M148.5 -.1v10l-2.9-5h5.8l-2.9 5M10 9.9h277v190h-277zM0 104.9h10l-5-2.9v5.8l5-2.9M287 104.9l5 2.9v-5.8l-5 2.9h10M148.5 199.9l2.9 5h-5.8l2.9-5v10" fill="none" stroke="#000" stroke-width=".7"/>
<!-- layer: Border (ISO) -->
<path d="M117 169.9h170v30h-170zM117 179.9h170M149 169.9v10M174 169.9v10M192 179.9v20M214 169.9v10M237 169.9v10M267 169.9v10M192 189.9h95M252 189.9v10M267 189.9v10" fill="none" stroke="#000" stroke-width=".51"/>
<!-- layer: Title (ISO) -->
<path d="M84.2 92.4l2.2 1.4zM84.9 91.7l1.5 2.1-2.2-1.4zM117 133.1l2.4 1.1zM117 133.1l2.4 1.1-.6 .8z" fill="#000" stroke="#000" stroke-width=".25"/>
<text font-size="6.9" x="16.6" y="19.7">ASSEMBLY STEP 9</text>
<g font-size="3.4">
<text x="216.5" y="13.8">PARTS LIST</text>
<text x="164.8" y="18.8">ITEM</text>
<text x="166.9" y="23.9">29</text>
<text x="174.5" y="18.8">QTY</text>
<text x="176.8" y="23.9">1</text>
<text x="182.8" y="23.9">M3 x 25</text>
<text x="188.2" y="18.8">PART NUMBER</text>
<text x="217.7" y="24">M3 x 25 Low Head Socket Cap Screw</text>
<text x="241.2" y="18.8">DESCRIPTION</text>
<text x="16.9" y="29.9">Assembly Steps:</text>
<text x="166.9" y="29.1">30</text>
<text x="176.8" y="29.1">3</text>
<text x="182.8" y="29.1">M3 x 30</text>
<text x="217.7" y="29.1">M3 x 30 Low Head Socket Cap Screw</text>
<text x="16.9" y="38.1">9.</text>
<text x="29.6" y="38.1">The lid is held on with 4 screws. Note the bottom right screw is shorter than the others.</text>
<text x="72.2" y="82.8">30</text>
<text x="124.8" y="141.3">29</text>
<text x="117.2" y="159.8">Copyright (C) E3D-Online Ltd (e3d-online.com)</text>
<text x="117.2" y="163.9">These drawings are free hardware: you can redistribute it and/or modify it under the terms of the GNU General Public License as</text>
<text x="117.2" y="168.1">published by the Free Software Foundation, either version 3 of the License, or (at your option) any later version.</text>
<text x="118" y="173.5">Designed by</text>
<text x="150" y="173.5">Checked by</text>
<text x="175" y="173.5">Approved by</text>
<text x="205.9" y="173.4">Date</text>
<text x="238" y="173.4">Date</text>
<text x="118" y="178.9">E3D Online - JR</text>
<text x="238" y="178.3">16/02/2016</text>
<text x="211.4" y="185.8">E3D Titan - Supplementary Drawings</text>
<text x="193" y="195.9">ASM_EX_2</text>
<text x="254.3" y="193.5">Edition</text>
<text x="271" y="197.5">11 / 13</text>
<text x="272.7" y="193.5">Sheet</text>
</g>
</svg>
